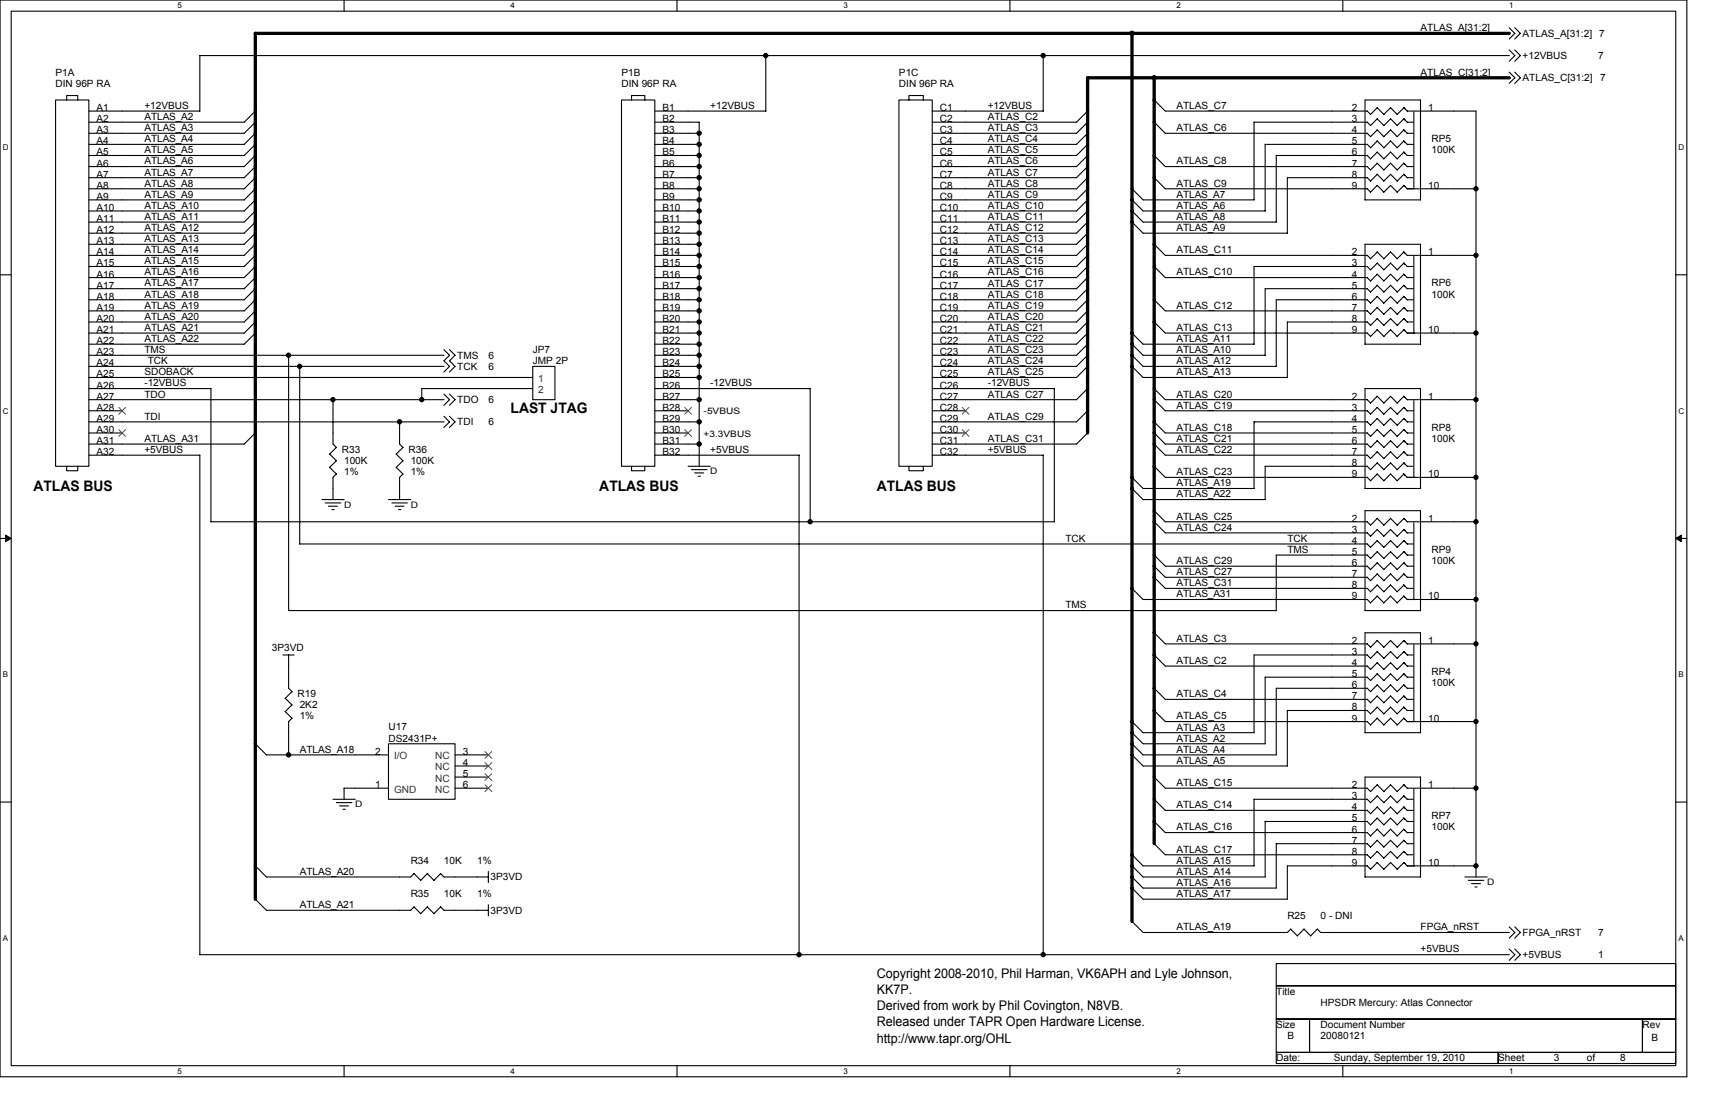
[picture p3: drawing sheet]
<svg xmlns="http://www.w3.org/2000/svg" width="432mm" height="279mm" viewBox="0 0 432 279" stroke-linecap="round" stroke-linejoin="round" font-family="sans-serif">
<path d="M0 0h424.7v271h-424.7zM2.8 2.8h419.1v265.4h-419.1z" fill="none" stroke="#000" stroke-width=".28"/>
<g fill="#fff">
<path d="M44.7 .3h1.1v2.2h-1.1z"/>
<path d="M44.7 268.5h1.1v2.3h-1.1z"/>
</g>
<path d="M86.6 0v2.8M86.6 268.2v2.8" fill="none" stroke="#000" stroke-width=".28"/>
<g fill="#fff">
<path d="M128.5 .3h1.2v2.2h-1.2z"/>
<path d="M128.5 268.5h1.2v2.3h-1.2z"/>
</g>
<path d="M170.5 0v2.8M170.5 268.2v2.8" fill="none" stroke="#000" stroke-width=".28"/>
<g fill="#fff">
<path d="M212.4 .3h1.1v2.2h-1.1z"/>
<path d="M212.4 268.5h1.1v2.3h-1.1z"/>
</g>
<path d="M254.3 0v2.8M254.3 268.2v2.8" fill="none" stroke="#000" stroke-width=".28"/>
<g fill="#fff">
<path d="M296.2 .3h1.1v2.2h-1.1z"/>
<path d="M296.2 268.5h1.1v2.3h-1.1z"/>
</g>
<path d="M338.1 0v2.8M338.1 268.2v2.8" fill="none" stroke="#000" stroke-width=".28"/>
<g fill="#fff">
<path d="M380 .3h1.1v2.2h-1.1z"/>
<path d="M380 268.5h1.1v2.3h-1.1z"/>
<path d="M.7 36h1.5v2.2h-1.5z"/>
<path d="M422.6 36h1.5v2.2h-1.5z"/>
<path d="M.7 102.3h1.5v2.3h-1.5z"/>
<path d="M422.6 102.3h1.5v2.3h-1.5z"/>
</g>
<path d="M0 69.2h2.8M421.9 69.2h2.8" fill="none" stroke="#000" stroke-width=".28"/>
<g fill="#fff">
<path d="M.7 168.7h1.4v2.2h-1.4z"/>
<path d="M422.6 168.7h1.3v2.2h-1.3z"/>
</g>
<path d="M0 135.5h2.8M421.9 135.5h2.8" fill="none" stroke="#000" stroke-width=".28"/>
<path d="M1.4 134.7l1.4 .8-1.4 .8zM421.9 135.5l1.4-.8v1.6z" fill="#000" stroke="#000" stroke-width=".25"/>
<g fill="#fff">
<path d="M.7 235.1h1.4v2.2h-1.4z"/>
<path d="M422.6 235.1h1.4v2.2h-1.4z"/>
</g>
<g fill="none" stroke="#000" stroke-width=".28">
<path d="M192.8 14v14M262.7 14v14M380 18.2l1.4 1.4-1.4 1.4M380 7l1.4 1.4-1.4 1.4M380 12.6l1.4 1.4-1.4 1.4M380 14h-329.7v14M381.4 18.2l1.4 1.4-1.4 1.4M381.4 7l1.4 1.4-1.4 1.4M381.4 12.6l1.4 1.4-1.4 1.4M14 25.2h8.4v92.2h-8.4zM16.8 25.2v-1.2h2.8v1.2M22.4 28h27.9"/>
<path d="M22.4 36.3h39.1M64.3 28l-2.8 2.8h-39.1M64.3 30.8l-2.8 2.7h-39.1M64.3 36.3l-2.8 2.8h-39.1M64.3 39.1l-2.8 2.8h-39.1M64.3 33.5l-2.8 2.9M156.5 25.2h8.4v92.2h-8.4zM159 25.2v-1.2h3.3v1.2M164.9 28h27.9M164.9 30.8h11.2l-.1 86.6M164.9 33.5h11.2M164.9 36.3h11.2"/>
<path d="M164.9 39.1h11.2M226.3 25.2h8.4v92.2h-8.4zM228.9 25.2v-1.2h3.6v1.2M234.7 28h28M234.7 36.3h36.4M273.8 28l-2.7 2.8h-36.4M273.8 30.8l-2.7 2.7h-36.4M273.8 36.3l-2.7 2.8h-36.4M273.8 39.1l-2.7 2.8h-36.4M273.8 33.5l-2.8 2.9M290.6 25.1l2.8 2.9h50.3M290.6 30.7l2.8 2.8h50.3"/>
<path d="M290.6 39.1l2.8 2.8h50.3M315.7 30.8h28M315.7 30.7v19.6M321.3 39.1h22.4M321.3 39.1l.1 16.8h-33.6l-2.8-2.8M343.7 36.3h-25.2v16.8h-30.7l-2.8-2.8M343.9 28h.3M343.9 30.8h.3M343.9 33.5h.3M343.9 36.3h.3M343.9 39.1h.3M344.2 33.5l.9 .9"/>
<path d="M344.2 39.1l.9 .9M346.7 27.1l1.7 1.7 1.7-1.7M346.7 32.7l1.7 1.7M346.8 27.1l-1.7 1.7-.9-.9M346.8 32.7l-1.7 1.7M348.4 40l-1.7-1.7-1.6 1.7M350.1 27.1l1.7 1.7 1.7-1.7 .8 .9M350.1 32.7l1.7 1.7M350.1 32.7l-1.7 1.7M351.8 40l-1.7-1.7-1.7 1.7M353.4 27.1l.3 .3M353.4 29.9l.3 .3"/>
<path d="M353.4 32.7l.3 .3M353.4 35.5l.3 .3M353.4 38.3l.3 .3M353.5 29.9l.8 .9h1.4M353.5 38.3l.8 .8h1.4M353.5 29.9l-1.7 1.7-1.7-1.7-1.7 1.7-1.7-1.7-1.6 1.7-.9-.9M353.5 35.5l-1.7 1.7-1.7-1.7-1.7 1.7-1.7-1.7-1.6 1.7-.9-.9M353.5 35.5l.8 .9M353.5 38.3l-1.7 1.7M354.3 28h3.1M354.3 36.3h1.4M355.7 33.5h-1.4l-.8-.8-1.7 1.7"/>
<path d="M356 28.2v19.3M357.7 25.2h-14v25.1M357.7 25.1v25.2h-14M357.7 28h13.9v192.8M22.4 50.3h39.1M22.4 58.7h39.1M64.3 41.9l-2.8 2.8h-39.1M64.3 44.7l-2.8 2.8h-39.1M64.3 50.3l-2.8 2.8h-39.1M64.3 53.1l-2.8 2.8h-39.1M64.3 58.7l-2.8 2.8h-39.1M64.3 47.5l-2.8 2.8"/>
<path d="M64.3 55.9l-2.8 2.8M164.9 41.9h11.2M164.9 44.7h11.2M164.9 47.5h11.2M164.9 50.3h11.2M164.9 53.1h11.2M164.9 55.9h11.2M164.9 58.7h11.2M234.7 50.3h36.4M234.7 58.7h36.4M273.8 41.9l-2.7 2.8h-36.4M273.8 44.7l-2.7 2.8h-36.4"/>
<path d="M273.8 50.3l-2.7 2.8h-36.4M273.8 53.1l-2.7 2.8h-36.4M273.8 58.7l-2.7 2.8h-36.4M273.8 55.9l-2.8 2.8M273.8 47.5l-2.8 2.8M285 47.5l2.8 2.8h28M285 55.9l2.8 2.8h36.3M290.6 44.7l2.8 2.8h50.3M324.1 44.7h19.6M324.1 44.7v14M343.9 41.9h.3M343.9 44.7h.3"/>
<path d="M343.9 47.5h.3M344.2 47.5l.9 .9M346.7 41.1l1.7 1.7 1.7-1.7M346.8 41.1l-1.7 1.7-.9-.9M348.4 48.4l-1.7-1.7-1.6 1.7M350.1 41.1l1.7 1.7 1.7-1.7 .8 .8h1.4M351.8 48.4l-1.7-1.7-1.7 1.7M353.4 41.1l.3 .3M353.4 43.9l.3 .3M353.4 46.7l.3 .3M353.5 43.9l.8 .8h1.4M353.5 46.7l.8 .8h3.1"/>
<path d="M353.5 43.9l-1.7 1.7-1.7-1.7-1.7 1.7-1.7-1.7-1.6 1.7-.9-.9M353.5 46.7l-1.7 1.7M357.7 47.5h13.9M22.4 64.3h39.1M22.4 72.7h39.1M22.4 78.3h39.1M64.3 64.3l-2.8 2.8h-39.1M64.3 67.1l-2.8 2.8h-39.1M64.3 72.7l-2.8 2.8h-39.1M64.3 78.3l-2.8 2.7h-39.1M64.3 61.5l-2.8 2.8M64.3 75.5l-2.8 2.8"/>
<path d="M64.3 69.9l-2.8 2.8M164.9 61.5h11.2M164.9 64.3h11.2M164.9 67.1h11.2M164.9 69.9h11.2M164.9 72.7h11.2M164.9 75.5h11.2M164.9 78.3h11.2M234.7 64.3h36.4M234.7 72.7h36.4M234.7 78.3h36.4M273.8 64.3l-2.7 2.8h-36.4"/>
<path d="M273.8 67.1l-2.7 2.8h-36.4M273.8 72.7l-2.7 2.8h-36.4M273.8 78.3l-2.7 2.7h-36.4M273.8 75.5l-2.8 2.8M273.8 61.5l-2.8 2.8M273.8 69.9l-2.8 2.8M290.6 61.5l2.8 2.8h50.3M290.6 67.1l2.8 2.8h50.3M290.6 75.4l2.8 2.9h50.3M343.7 67.1h-28v19.6M343.7 72.7h-25.2v16.8l-30.7-.1-2.8-2.8M343.7 75.5h-22.4v16.7h-33.5l-2.8-2.8"/>
<path d="M343.9 64.3h.3M343.9 67.1h.3M343.9 69.9h.3M343.9 72.7h.3M343.9 75.5h.3M343.9 78.3h.3M344.2 69.8l.9 .9M344.2 75.4l.9 .9M346.7 63.4l1.7 1.8 1.7-1.8M346.7 69l1.7 1.7M346.7 77.4l1.7 1.7 1.7-1.7M346.8 63.4l-1.7 1.8-.9-.9"/>
<path d="M346.8 69l-1.7 1.7M346.8 77.4l-1.7 1.7-.9-.9M348.4 76.3l-1.7-1.7-1.6 1.7M350.1 63.4l1.7 1.8 1.7-1.8 .8 .9M350.1 69l1.7 1.7M350.1 77.4l1.7 1.7 1.7-1.7 .8 .9M350.1 69l-1.7 1.7M351.8 76.3l-1.7-1.7-1.7 1.7M353.4 63.4l.3 .3M353.4 66.2l.3 .3M353.4 69l.3 .3M353.4 71.8l.3 .3"/>
<path d="M353.4 74.6l.3 .3M353.4 77.4l.3 .3M353.5 66.2l.8 .9h1.4M353.5 74.6l.8 .9h1.4M353.5 66.2l-1.7 1.7-1.7-1.7-1.7 1.7-1.7-1.7-1.6 1.7-.9-.8M353.5 71.8l-1.7 1.7-1.7-1.7-1.7 1.7-1.7-1.7-1.6 1.7-.9-.9M353.5 71.8l.8 .9M353.5 74.6l-1.7 1.7M354.3 64.3h3.1M354.3 72.7h1.4M354.3 78.3h1.4M355.7 69.9h-1.4l-.8-.9-1.7 1.7"/>
<path d="M356 64.6v19.3M357.7 64.3h13.9M22.4 86.6h39.1M22.4 89.4h89.4M22.4 92.2h89.4M22.4 95h111.7M22.4 97.8h30.7v33.6l212.4-.1M64.3 81l-2.8 2.8h-39.1M64.3 83.8l-2.8 2.9M72.7 89.4v64.3h248.7l-.1-14h22.4M75.5 92.2v44.7M111.8 88l1.4 1.4-1.4 1.4 1.4 1.4-1.4 1.4"/>
<path d="M111.8 99.2l1.4 1.4-1.4 1.4M113.2 88l1.4 1.4-1.4 1.4 1.4 1.4-1.4 1.4M113.2 99.2l1.4 1.4-1.4 1.4M134.1 92.2h5.6v8.4h-5.6zM134.1 97.8h-27.9v2.8M164.9 81h11.2M164.9 83.8h11.2M164.9 86.6h11.2M164.9 89.4h11.2M164.9 92.2h11.2M164.9 95h11.2M164.9 97.8h39.1v33.5"/>
<path d="M234.7 86.6h36.4M234.7 97.8h30.8v33.6M273.8 81l-2.7 2.8h-36.4M273.8 86.6l-2.7 2.8h-36.4M273.8 89.4l-2.7 2.8h-36.4M273.8 92.2l-2.7 2.8h-36.4M273.8 97.8l-2.8 2.8M273.8 83.8l-2.8 2.9M285 83.8l2.8 2.8h28M285 92.2l2.8 2.8h36.3M290.6 81l2.8 2.8h50.3M290.6 97.8l2.8 2.8h50.3"/>
<path d="M343.7 86.6h14v-25.1h-14v25.2M343.7 81h-19.6v14M343.9 81h.3M343.9 83.8h.3M344.2 83.8l.9 .9M346.7 83l1.7 1.7M346.8 83l-1.7 1.7M350.1 83l1.7 1.7M350.1 83l-1.7 1.7M353.4 99.7l.3 .4M353.4 80.2l.3 .3M353.4 83l.3 .3"/>
<path d="M353.5 80.2l.8 .8h1.4M353.5 99.8l-1.7 1.7-1.7-1.8-1.7 1.8-1.7-1.8-1.6 1.8-.9-.9M353.5 99.8l.8 .8M353.5 80.2l-1.7 1.7-1.7-1.7-1.7 1.7-1.7-1.7-1.6 1.7-.9-.9M357.4 83.8h-3.1l-.8-.8-1.7 1.7M357.7 83.8h13.9M16.8 117.4v1.1h2.8v-1.1M22.4 100.6h89.4M22.4 103.4h8.4M22.4 106.2h89.4M22.4 109h8.4M22.4 114.6h27.9"/>
<path d="M50.3 114.6v125.7h329.7M64.3 109l-2.8 2.8h-39.1M83 114.3l1.7 1.7M83 117.6l1.7 1.7M83.8 100.6v11.2l.9 .8M84.7 119.3l-.9 .9v5.6M84.7 112.6l-1.7 1.7M84.7 116l-1.7 1.7M100.6 106.2v5.6l.9 .8M101.5 116l-1.7 1.6 1.7 1.7-.9 .9v5.6M101.5 112.6l-1.8 1.7 1.8 1.7M111.8 104.8l1.4 1.4-1.4 1.4"/>
<path d="M113.2 104.8l1.4 1.4-1.4 1.4M159 117.4v1.1h3.3v-1.1M164.9 100.6h11.2M164.9 103.4h8.3M164.9 106.2h11.2M164.9 109h8.3M164.9 111.8h11.2M164.9 114.6h36.3M173.2 117.4h5.7M174.1 118.2h3.9M174.9 119h2.3M175.8 119.9h.5"/>
<path d="M201.2 114.6v125.7M228.9 117.4v1.1h3.6v-1.1M234.7 100.6h36.4M234.7 103.4h8.4M234.7 109h8.4M234.7 114.6h28v125.7M273.8 103.4l-2.7 2.8h-36.4M273.8 109l-2.7 2.8h-36.4M290.6 100.6l2.8 2.8h50.3M290.6 106.2l2.8 2.8h50.3M290.6 109l2.8 2.8h50.3M290.6 111.8l2.8 2.8h50.3"/>
<path d="M290.6 117.3l2.8 2.9h50.3M318.5 117.4h25.2M318.5 117.3l.1 8.5h-30.8l-2.8-2.9M343.7 106.2h-28v16.8M343.9 117.4h.3M343.9 100.6h.3M343.9 103.4h.3M343.9 106.2h.3M343.9 109h.3M343.9 111.8h.3M343.9 114.6h.3M344.2 111.8l.9 .8"/>
<path d="M346.7 105.3l1.7 1.8 1.7-1.8M346.7 113.7l1.7 1.7 1.7-1.7M346.7 119.3l1.7 1.7M346.8 105.3l-1.7 1.8-.9-.9M346.8 113.7l-1.7 1.7-.9-.8M346.8 119.3l-1.7 1.7M348.4 112.6l-1.7-1.7-1.6 1.7M350.1 105.3l1.7 1.8 1.7-1.8 .8 .9h1.4M350.1 113.7l1.7 1.7 1.7-1.7 .8 .9M350.1 119.3l1.7 1.7M350.1 119.3l-1.7 1.7M351.8 112.6l-1.7-1.7-1.7 1.7"/>
<path d="M353.4 102.5l.3 .3M353.4 105.3l.3 .3M353.4 108.1l.3 .3M353.4 110.9l.3 .3M353.4 113.7l.3 .3M353.4 116.5l.3 .3M353.4 119.3l.3 .3M353.5 116.5l.8 .9h1.4M353.5 102.6l.8 .8h1.4M353.5 110.9l.8 .9h1.4M353.5 102.6l-1.7 1.7-1.7-1.8-1.7 1.8-1.7-1.8-1.6 1.8-.9-.9M353.5 108.1l-1.7 1.8-1.7-1.8-1.7 1.8-1.7-1.8-1.6 1.8-.9-.9"/>
<path d="M353.5 108.1l.8 .9M353.5 110.9l-1.7 1.7M353.5 116.5l-1.7 1.7-1.7-1.7-1.7 1.7-1.7-1.7-1.6 1.7-.9-.9M354.3 100.6h3.1M354.3 109h1.4M354.3 114.6h1.4M356 100.9v19.3M357.7 100.6h13.9M75.5 136.9h268.2M81 125.8h5.7M81.9 126.6h3.9M82.7 127.4h2.3"/>
<path d="M83.6 128.3h.5M97.8 125.8h5.6M98.7 126.6h3.9M99.5 127.4h2.2M100.3 128.3h.6M285 120.1l2.8 2.9h28M290.6 128.5l2.8 2.8h50.3M290.6 131.3l2.8 2.8h50.3M290.6 139.7l2.8 2.8h50.3M343.7 123h14v-25.2h-14v25.2M343.7 128.5h14v25.2h-14zM343.9 120.2h.3"/>
<path d="M343.9 131.3h.3M343.9 134.1h.3M343.9 136.9h.3M343.9 139.7h.3M344.2 120.1l.9 .9M344.2 134.1l.9 .9M344.2 139.7l.9 .9M346.7 133.3l1.7 1.7M346.8 133.3l-1.7 1.7M350.1 133.3l1.7 1.7M350.1 133.3l-1.7 1.7M353.4 130.5l.3 .3"/>
<path d="M353.4 133.3l.3 .3M353.4 136.1l.3 .3M353.4 138.9l.3 .3M353.5 130.5l-1.7 1.7-1.7-1.7-1.7 1.7-1.7-1.7-1.6 1.7-.9-.9M353.5 130.5l.8 .8h3.1M353.5 136.1l-1.7 1.7-1.7-1.7-1.7 1.7-1.7-1.7-1.6 1.7-.9-.9M353.5 136.1l.8 .8M353.5 138.9l-1.7 1.7M353.5 138.9l.8 .8h1.4M354.3 136.9h1.4M355.7 134.1l-1.4 .1-.8-.9-1.7 1.7M356 131.6v19.3"/>
<path d="M357.4 120.2h-3.1l-.8-.9-1.7 1.7M357.7 120.2h13.9M357.7 131.3h13.9M285 148.1l2.8 2.8h55.9M290.6 159.3l2.8 2.8h50.3M290.6 142.5l2.8 2.8h50.3M290.6 145.3l2.8 2.8h50.3M343.7 159.3h14v25.1h-14zM343.9 150.9h.3M343.9 142.5h.3M343.9 145.3h.3M343.9 148.1h.3"/>
<path d="M344.2 148.1l.9 .8M346.7 141.6l1.7 1.8 1.7-1.7M346.8 141.7l-1.7 1.7-.9-.9M348.4 140.6l-1.7-1.7-1.6 1.7M348.4 148.9l-1.7-1.7-1.6 1.8M350.1 141.6l1.7 1.8 1.7-1.7 .8 .8h1.4M351.8 140.6l-1.7-1.7-1.7 1.7M351.8 148.9l-1.7-1.7-1.7 1.8M353.4 141.6l.3 .4M353.4 144.4l.3 .4M353.4 147.2l.3 .4M353.4 150l.3 .3"/>
<path d="M353.5 144.5l-1.7 1.7-1.7-1.8-1.7 1.8-1.7-1.8-1.6 1.8-.9-.9M353.5 144.5l.8 .8h1.4M353.5 147.3l-1.7 1.7M353.5 147.3l.8 .8h1.4M353.5 150.1l-1.7 1.7-1.7-1.8-1.7 1.8-1.7-1.8-1.6 1.8-.9-.9M353.5 150.1l.8 .8M354.3 150.9h3.1M357.7 150.9h13.9M71.2 164.9h2.9M71.8 175.8l1.7 1.6-1.7 1.7 1.7 1.7-.8 .8v8.4M72.7 164.9v8.3l.8 .9-1.7 1.7M290.6 178.8l2.8 2.8h50.3"/>
<path d="M290.6 164.8l2.8 2.9h50.3M290.6 173.2l2.8 2.8h50.3M343.7 164.9h-28v19.5M343.7 170.5h-25.2v16.7h-30.7l-2.8-2.8M343.7 173.2h-22.4v16.8h-33.5l-2.8-2.8M343.7 178.8h-19.6v14M343.9 164.9h.3M343.9 162.1h.3M343.9 167.7h.3M343.9 170.5h.3M343.9 173.2h.3M343.9 176h.3"/>
<path d="M343.9 178.8h.3M344.2 162.1l.9 .8M344.2 170.4l.9 .9M344.2 176l.9 .9M346.7 164l1.7 1.7 1.7-1.7M346.7 169.6l1.7 1.7M346.7 178l1.7 1.7 1.7-1.7M346.8 164l-1.7 1.7-.9-.9M346.8 169.6l-1.7 1.7M346.8 178l-1.7 1.7-.9-.9M348.4 162.9l-1.7-1.7-1.6 1.7M348.4 176.9l-1.7-1.7-1.6 1.7"/>
<path d="M350.1 164l1.7 1.7 1.7-1.7 .8 .9M350.1 169.6l1.7 1.7M350.1 178l1.7 1.7 1.7-1.7 .8 .9M350.1 169.6l-1.7 1.7M351.8 162.9l-1.7-1.7-1.7 1.7M351.8 176.9l-1.7-1.7-1.7 1.7M353.4 161.2l.3 .3M353.4 164l.3 .3M353.4 166.8l.3 .3M353.4 169.6l.3 .3M353.4 172.4l.3 .3M353.4 175.2l.3 .3"/>
<path d="M353.4 178l.3 .3M353.5 161.2l-1.7 1.7M353.5 161.2l.8 .9h3.1M353.5 166.8l-1.7 1.7-1.7-1.7-1.7 1.7-1.7-1.7-1.6 1.7-.9-.9M353.5 166.8l.8 .9h1.4M353.5 172.4l-1.7 1.7-1.7-1.7-1.7 1.7-1.7-1.7-1.6 1.7-.9-.9M353.5 172.4l.8 .9M353.5 175.2l-1.7 1.7M353.5 175.2l.8 .8h1.4M354.3 164.9h1.4M354.3 173.2h1.4M354.3 178.8h1.4"/>
<path d="M355.7 170.5h-1.4l-.8-.9-1.7 1.7M356 162.3v19.4M357.7 162.1h13.9M64.3 187.2l2.8 2.8M67.1 190h30.7M97.8 187.2h16.8v14h-16.8zM97.8 198.4h-11.2v2.8M114.6 195.6h8.4M114.6 198.4h8.4M114.6 190h8.4M114.6 192.8h8.4M285 181.6l2.8 2.8h28"/>
<path d="M285 190l2.8 2.8h36.3M290.6 195.6l2.8 2.8h50.3M343.9 198.4h.3M343.9 181.6h.3M344.2 198.4l.9 .8M348.4 199.2l-1.7-1.7-1.6 1.8M351.8 199.2l-1.7-1.7-1.7 1.8M353.4 197.5l.3 .3M353.4 180.8l.3 .3M353.5 197.5l-1.7 1.8M353.5 197.5l.8 .9h3.1M353.5 180.8l.8 .8h3.1"/>
<path d="M353.5 180.8l-1.7 1.7-1.7-1.7-1.7 1.7-1.7-1.7-1.6 1.7-.9-.9M356 198.7v19.3M357.7 195.6v25.1h-14v-25.1h14M357.7 198.4h13.9M357.7 181.6h13.9M0 201.9h2.8M64.3 217.9l2.8 2.8M83.8 201.2h5.7M84.7 202h3.9M85.5 202.9h2.3M86.4 203.7h.5M104.2 219.9l1.7 1.7"/>
<path d="M104.3 219.9l-.9 .8h-36.3M107.6 219.9l1.7 1.7M107.6 219.9l-1.7 1.7M110.9 219.9l.9 .8h11.2M111 219.9l-1.7 1.7M123 219.4v2.8M285 215.1l2.8 2.9h28M290.6 201.2l2.8 2.8h50.3M290.6 206.8l2.8 2.8h50.3M290.6 212.3l2.8 2.9h50.3M324.1 218h19.6M324.1 217.9v8.4"/>
<path d="M343.7 201.2h-28v16.8M343.7 206.8h-25.2l.1 13.9h-30.8l-2.8-2.8M343.7 212.4h-22.4v11.1h-33.5l-2.8-2.8M343.9 201.2h.3M343.9 218h.3M343.9 204h.3M343.9 206.8h.3M343.9 209.6h.3M343.9 212.4h.3M343.9 215.2h.3M344.2 212.3l.9 .9M346.7 205.9l1.7 1.7 1.7-1.7"/>
<path d="M346.7 214.3l1.7 1.7 1.7-1.7M346.8 205.9l-1.7 1.7-.9-.8M346.8 214.3l-1.7 1.7-.9-.9M348.4 213.2l-1.7-1.7-1.6 1.7M350.1 205.9l1.7 1.7 1.7-1.7 .8 .9h1.4M350.1 214.3l1.7 1.7 1.7-1.7 .8 .9M351.8 213.2l-1.7-1.7-1.7 1.7M353.4 200.3l.3 .3M353.4 203.1l.3 .3M353.4 205.9l.3 .3M353.4 208.7l.3 .3M353.4 211.5l.3 .3"/>
<path d="M353.4 214.3l.3 .3M353.4 217.1l.3 .3M353.5 217.1l.8 .9h3.1M353.5 200.3l-1.7 1.8-1.7-1.8-1.7 1.8-1.7-1.8-1.6 1.8-.9-.9M353.5 200.3l.8 .9M353.5 203.1l-1.7 1.8-1.7-1.8-1.7 1.8-1.7-1.8-1.6 1.8-.9-.9M353.5 203.1l.8 .9h1.4M353.5 208.7l-1.7 1.7-1.7-1.7-1.7 1.7-1.7-1.7-1.6 1.7-.9-.9M353.5 208.7l.8 .9M353.5 211.5l-1.7 1.7M353.5 211.5l.8 .9h1.4M353.5 217.1l-1.7 1.7-1.7-1.7-1.7 1.7-1.7-1.7-1.6 1.7-.9-.9"/>
<path d="M354.3 201.2h1.4M354.3 209.6h1.4M354.3 215.2h1.4M357.7 218h13.9M421.9 201.9h2.8M64.3 226.3l2.8 2.8M104.3 228.3l-.9 .8h-36.3M107.6 228.3l-1.7 1.7-1.7-1.7M110.9 228.3l.9 .9M111 228.3l-1.7 1.7-1.7-1.7M111.8 229.1h11.2M123 227.7v2.8"/>
<path d="M285 231.9l2.8 2.8h36.3l.9-.9 1.7 1.8M285 223.5l2.8 2.8h36.3M326.6 235.6l1.7-1.8 1.7 1.8M368.8 220.7h5.6M369.7 221.6h3.9M370.5 222.4h2.2M371.3 223.3h.6M380 238.9l1.4 1.4-1.4 1.4M380 233.3l1.4 1.4-1.4 1.4M380 234.7h-47.5l-.8-.9-1.7 1.8M381.4 238.9l1.4 1.4-1.4 1.4M381.4 233.3l1.4 1.4-1.4 1.4"/>
<path d="M321.3 242.5h100.6v5.6h-100.6zM321.3 248.1h100.6v8.4h-100.6zM321.3 256.5h8.4v8.4h-8.4zM329.7 256.5h83.8v8.4h-83.8zM413.5 256.5h8.4v8.4h-8.4zM321.3 264.9h55.9v2.8h-55.9zM377.2 264.9h44.7v2.8h-44.7z"/>
</g>
<g fill="none" stroke="#4c4c4c" stroke-width=".25">
<path d="M29.9 102.6l1.7 1.7M29.9 108.1l1.7 1.8M31.6 102.6l-1.7 1.7M31.6 108.1l-1.7 1.8M172.4 102.6l1.7 1.7M172.4 108.1l1.7 1.8M174.1 102.6l-1.7 1.7M174.1 108.1l-1.7 1.8M242.3 102.6l1.7 1.7M242.3 108.1l1.7 1.8M243.9 102.6l-1.7 1.7M243.9 108.1l-1.7 1.8"/>
<path d="M122.1 189.2l1.7 1.7M122.1 192l1.7 1.7M122.1 194.8l1.7 1.7M122.1 197.5l1.7 1.8M123.8 189.2l-1.7 1.7M123.8 192l-1.7 1.7M123.8 194.8l-1.7 1.7M123.8 197.5l-1.7 1.8"/>
</g>
<path d="M285 8.4v223.5M290.6 19.6v192.8M380 8.4h-315.7v218M380 19.6h-106.2v89.4" fill="none" stroke="#000" stroke-width=".83"/>
<g fill="#000" stroke="#000" stroke-width=".28">
<circle cx="192.8" cy="14" r=".54"/>
<circle cx="262.6" cy="14" r=".54"/>
<circle cx="285" cy="8.4" r=".54"/>
<circle cx="290.6" cy="19.6" r=".54"/>
<circle cx="176" cy="39.1" r=".54"/>
<circle cx="176" cy="33.5" r=".54"/>
<circle cx="176" cy="36.3" r=".54"/>
<circle cx="176" cy="55.9" r=".54"/>
<circle cx="176" cy="58.7" r=".54"/>
<circle cx="176" cy="53.1" r=".54"/>
<circle cx="176" cy="41.9" r=".54"/>
<circle cx="176" cy="44.7" r=".54"/>
<circle cx="176" cy="50.3" r=".54"/>
<circle cx="176" cy="47.5" r=".54"/>
<circle cx="371.6" cy="47.5" r=".54"/>
<circle cx="176" cy="78.2" r=".54"/>
<circle cx="176" cy="61.5" r=".54"/>
<circle cx="176" cy="67.1" r=".54"/>
<circle cx="176" cy="69.9" r=".54"/>
<circle cx="176" cy="64.3" r=".54"/>
<circle cx="176" cy="75.4" r=".54"/>
<circle cx="176" cy="72.7" r=".54"/>
<circle cx="371.6" cy="64.3" r=".54"/>
<circle cx="72.7" cy="89.4" r=".54"/>
<circle cx="75.4" cy="92.2" r=".54"/>
<circle cx="176" cy="92.2" r=".54"/>
<circle cx="176" cy="81" r=".54"/>
<circle cx="176" cy="86.6" r=".54"/>
<circle cx="176" cy="83.8" r=".54"/>
<circle cx="176" cy="95" r=".54"/>
<circle cx="176" cy="89.4" r=".54"/>
<circle cx="371.6" cy="83.8" r=".54"/>
<circle cx="83.8" cy="100.6" r=".54"/>
<circle cx="100.6" cy="106.2" r=".54"/>
<circle cx="106.2" cy="100.6" r=".54"/>
<circle cx="176" cy="111.8" r=".54"/>
<circle cx="176" cy="106.2" r=".54"/>
<circle cx="176" cy="100.6" r=".54"/>
<circle cx="371.6" cy="100.6" r=".54"/>
<circle cx="204" cy="131.3" r=".54"/>
<circle cx="371.6" cy="131.3" r=".54"/>
<circle cx="371.6" cy="120.1" r=".54"/>
<circle cx="371.6" cy="150.9" r=".54"/>
<circle cx="371.6" cy="162.1" r=".54"/>
<circle cx="72.7" cy="190" r=".54"/>
<circle cx="371.6" cy="198.4" r=".54"/>
<circle cx="371.6" cy="181.6" r=".54"/>
<circle cx="371.6" cy="217.9" r=".54"/>
<circle cx="201.2" cy="240.3" r=".54"/>
<circle cx="262.6" cy="240.3" r=".54"/>
</g>
<g font-size="3.6">
<text x="128.5" y="104">LAST JTAG</text>
<text x="8.4" y="123.5">ATLAS BUS</text>
<text x="150.9" y="123.5">ATLAS BUS</text>
<text x="220.7" y="123.5">ATLAS BUS</text>
</g>
<g font-size="3.3">
<text x="220.7" y="246.1">Copyright 2008-2010, Phil Harman, VK6APH and Lyle Johnson,</text>
<text x="220.7" y="250.2">KK7P.</text>
<text x="220.7" y="254.3">Derived from work by Phil Covington, N8VB.</text>
<text x="220.7" y="258.4">Released under TAPR Open Hardware License.</text>
<text x="220.7" y="262.4">http://www.tapr.org/OHL</text>
</g>
<g font-size="2.5">
<text x="357.7" y="7.9">ATLAS_A[31:2]</text>
<text x="383.3" y="9.2">ATLAS_A[31:2]</text>
<text x="402.6" y="9.2">7</text>
<text x="383.3" y="14.8">+12VBUS</text>
<text x="402.4" y="14.8">7</text>
<text x="14" y="19">P1A</text>
<text x="14" y="21.8">DIN 96P RA</text>
<text x="156.5" y="19">P1B</text>
<text x="156.5" y="21.8">DIN 96P RA</text>
<text x="226.3" y="19">P1C</text>
<text x="226.3" y="21.8">DIN 96P RA</text>
<text x="357.7" y="19">ATLAS_C[31:2]</text>
<text x="383.3" y="20.4">ATLAS_C[31:2]</text>
<text x="402.9" y="20.4">7</text>
<text x="24.3" y="27.9">A1</text>
<text x="36.3" y="27.4">+12VBUS</text>
<text x="166.8" y="27.9">B1</text>
<text x="178.8" y="27.4">+12VBUS</text>
<text x="236.7" y="27.9">C1</text>
<text x="248.7" y="27.4">+12VBUS</text>
<text x="296.2" y="27.4">ATLAS_C7</text>
<text x="340.3" y="27.9">2</text>
<text x="359.6" y="27.9">1</text>
<text x="24.3" y="30.7">A2</text>
<text x="24.3" y="33.5">A3</text>
<text x="36.3" y="33">ATLAS_A3</text>
<text x="36.3" y="35.8">ATLAS_A4</text>
<text x="36.3" y="30.2">ATLAS_A2</text>
<text x="166.8" y="30.7">B2</text>
<text x="166.8" y="33.5">B3</text>
<text x="236.7" y="30.7">C2</text>
<text x="236.7" y="33.5">C3</text>
<text x="248.7" y="30.2">ATLAS_C2</text>
<text x="248.7" y="33">ATLAS_C3</text>
<text x="248.7" y="35.8">ATLAS_C4</text>
<text x="296.2" y="33">ATLAS_C6</text>
<text x="340.3" y="30.7">3</text>
<text x="340.3" y="33.5">4</text>
<text x="360.4" y="35.8">RP5</text>
<text x="24.3" y="36.3">A4</text>
<text x="24.3" y="39.1">A5</text>
<text x="24.3" y="41.9">A6</text>
<text x="36.3" y="41.4">ATLAS_A6</text>
<text x="36.3" y="38.6">ATLAS_A5</text>
<text x="166.8" y="36.3">B4</text>
<text x="166.8" y="39.1">B5</text>
<text x="166.8" y="41.9">B6</text>
<text x="236.7" y="36.3">C4</text>
<text x="236.7" y="39.1">C5</text>
<text x="236.7" y="41.9">C6</text>
<text x="248.7" y="38.6">ATLAS_C5</text>
<text x="248.7" y="41.4">ATLAS_C6</text>
<text x="296.2" y="41.4">ATLAS_C8</text>
<text x="340.3" y="36.3">5</text>
<text x="340.3" y="39.1">6</text>
<text x="340.3" y="41.9">7</text>
<text x="360.4" y="38.6">100K</text>
<text x="24.3" y="44.7">A7</text>
<text x="24.3" y="47.5">A8</text>
<text x="36.3" y="47">ATLAS_A8</text>
<text x="36.3" y="44.2">ATLAS_A7</text>
<text x="166.8" y="44.7">B7</text>
<text x="166.8" y="47.5">B8</text>
<text x="236.7" y="44.7">C7</text>
<text x="236.7" y="47.5">C8</text>
<text x="248.7" y="44.2">ATLAS_C7</text>
<text x="248.7" y="47">ATLAS_C8</text>
<text x="296.2" y="47">ATLAS_C9</text>
<text x="340.3" y="44.7">8</text>
<text x="340.3" y="47.5">9</text>
<text x="359.6" y="47.5">10</text>
<text x="24.3" y="50.3">A9</text>
<text x="24.3" y="53.1">A10</text>
<text x="36.3" y="49.8">ATLAS_A9</text>
<text x="36.3" y="52.6">ATLAS_A10</text>
<text x="166.8" y="50.3">B9</text>
<text x="166.8" y="53.1">B10</text>
<text x="236.7" y="50.3">C9</text>
<text x="236.7" y="53.1">C10</text>
<text x="248.7" y="52.6">ATLAS_C10</text>
<text x="248.7" y="49.8">ATLAS_C9</text>
<text x="296.2" y="52.6">ATLAS_A6</text>
<text x="296.2" y="49.8">ATLAS_A7</text>
<text x="24.3" y="55.9">A11</text>
<text x="24.3" y="58.7">A12</text>
<text x="36.3" y="55.4">ATLAS_A11</text>
<text x="36.3" y="58.1">ATLAS_A12</text>
<text x="166.8" y="55.9">B11</text>
<text x="166.8" y="58.7">B12</text>
<text x="236.7" y="55.9">C11</text>
<text x="236.7" y="58.7">C12</text>
<text x="248.7" y="58.1">ATLAS_C12</text>
<text x="248.7" y="55.4">ATLAS_C11</text>
<text x="296.2" y="55.4">ATLAS_A8</text>
<text x="296.2" y="58.1">ATLAS_A9</text>
<text x="24.3" y="61.5">A13</text>
<text x="24.3" y="64.3">A14</text>
<text x="36.3" y="63.7">ATLAS_A14</text>
<text x="36.3" y="60.9">ATLAS_A13</text>
<text x="166.8" y="61.5">B13</text>
<text x="166.8" y="64.3">B14</text>
<text x="236.7" y="61.5">C13</text>
<text x="236.7" y="64.3">C14</text>
<text x="248.7" y="63.7">ATLAS_C14</text>
<text x="248.7" y="60.9">ATLAS_C13</text>
<text x="296.2" y="63.7">ATLAS_C11</text>
<text x="340.3" y="64.3">2</text>
<text x="359.6" y="64.3">1</text>
<text x="24.3" y="67.1">A15</text>
<text x="24.3" y="69.8">A16</text>
<text x="36.3" y="69.3">ATLAS_A16</text>
<text x="36.3" y="66.5">ATLAS_A15</text>
<text x="166.8" y="67.1">B15</text>
<text x="166.8" y="69.8">B16</text>
<text x="236.7" y="67.1">C15</text>
<text x="236.7" y="69.8">C16</text>
<text x="248.7" y="66.5">ATLAS_C15</text>
<text x="248.7" y="69.3">ATLAS_C16</text>
<text x="296.2" y="69.3">ATLAS_C10</text>
<text x="340.3" y="67.1">3</text>
<text x="340.3" y="69.8">4</text>
<text x="24.3" y="72.6">A17</text>
<text x="24.3" y="75.4">A18</text>
<text x="36.3" y="72.1">ATLAS_A17</text>
<text x="36.3" y="77.7">ATLAS_A19</text>
<text x="36.3" y="74.9">ATLAS_A18</text>
<text x="166.8" y="72.6">B17</text>
<text x="166.8" y="75.4">B18</text>
<text x="236.7" y="72.6">C17</text>
<text x="236.7" y="75.4">C18</text>
<text x="248.7" y="74.9">ATLAS_C18</text>
<text x="248.7" y="72.1">ATLAS_C17</text>
<text x="248.7" y="77.7">ATLAS_C19</text>
<text x="296.2" y="77.7">ATLAS_C12</text>
<text x="340.3" y="72.6">5</text>
<text x="340.3" y="75.4">6</text>
<text x="360.4" y="72.1">RP6</text>
<text x="360.4" y="74.9">100K</text>
<text x="24.3" y="78.2">A19</text>
<text x="24.3" y="81">A20</text>
<text x="24.3" y="83.8">A21</text>
<text x="36.3" y="80.5">ATLAS_A20</text>
<text x="36.3" y="83.3">ATLAS_A21</text>
<text x="166.8" y="78.2">B19</text>
<text x="166.8" y="81">B20</text>
<text x="166.8" y="83.8">B21</text>
<text x="236.7" y="78.2">C19</text>
<text x="236.7" y="81">C20</text>
<text x="236.7" y="83.8">C21</text>
<text x="248.7" y="80.5">ATLAS_C20</text>
<text x="248.7" y="83.3">ATLAS_C21</text>
<text x="296.2" y="83.3">ATLAS_C13</text>
<text x="340.3" y="78.2">7</text>
<text x="340.3" y="81">8</text>
<text x="340.3" y="83.8">9</text>
<text x="359.6" y="83.8">10</text>
<text x="24.3" y="86.6">A22</text>
<text x="24.3" y="89.4">A23</text>
<text x="36.3" y="88.9">TMS</text>
<text x="36.3" y="86.1">ATLAS_A22</text>
<text x="134.1" y="88.9">JP7</text>
<text x="166.8" y="86.6">B22</text>
<text x="166.8" y="89.4">B23</text>
<text x="236.7" y="86.6">C22</text>
<text x="236.7" y="89.4">C23</text>
<text x="248.7" y="86.1">ATLAS_C22</text>
<text x="248.7" y="88.9">ATLAS_C23</text>
<text x="296.2" y="88.9">ATLAS_A10</text>
<text x="296.2" y="86.1">ATLAS_A11</text>
<text x="24.3" y="92.2">A24</text>
<text x="24.3" y="95">A25</text>
<text x="36.3" y="94.5">SDOBACK</text>
<text x="37.2" y="91.7">TCK</text>
<text x="115.1" y="90.3">TMS</text>
<text x="115.1" y="93.1">TCK</text>
<text x="123" y="93.1">6</text>
<text x="123" y="90.3">6</text>
<text x="134.1" y="91.7">JMP 2P</text>
<text x="166.8" y="92.2">B24</text>
<text x="166.8" y="95">B25</text>
<text x="236.7" y="92.2">C24</text>
<text x="236.7" y="95">C25</text>
<text x="248.7" y="94.5">ATLAS_C25</text>
<text x="248.7" y="91.7">ATLAS_C24</text>
<text x="296.2" y="91.7">ATLAS_A12</text>
<text x="296.2" y="94.5">ATLAS_A13</text>
<text x="24.3" y="97.8">A26</text>
<text x="24.3" y="100.6">A27</text>
<text x="36.3" y="97.3">-12VBUS</text>
<text x="36.3" y="100.1">TDO</text>
<text x="115.1" y="101.5">TDO</text>
<text x="123" y="101.5">6</text>
<text x="166.8" y="97.8">B26</text>
<text x="166.8" y="100.6">B27</text>
<text x="178.8" y="97.3">-12VBUS</text>
<text x="236.7" y="97.8">C26</text>
<text x="236.7" y="100.6">C27</text>
<text x="248.7" y="97.3">-12VBUS</text>
<text x="248.7" y="100.1">ATLAS_C27</text>
<text x="296.2" y="100.1">ATLAS_C20</text>
<text x="340.3" y="100.6">2</text>
<text x="359.6" y="100.6">1</text>
<text x="24.3" y="103.4">A28</text>
<text x="24.3" y="106.2">A29</text>
<text x="36.3" y="105.6">TDI</text>
<text x="115.1" y="107">TDI</text>
<text x="123" y="107">6</text>
<text x="166.8" y="103.4">B28</text>
<text x="166.8" y="106.2">B29</text>
<text x="236.7" y="103.4">C28</text>
<text x="236.7" y="106.2">C29</text>
<text x="248.7" y="105.6">ATLAS_C29</text>
<text x="296.2" y="102.8">ATLAS_C19</text>
<text x="340.3" y="103.4">3</text>
<text x="340.3" y="106.2">4</text>
<text x="24.3" y="109">A30</text>
<text x="24.3" y="111.8">A31</text>
<text x="36.3" y="111.2">ATLAS_A31</text>
<text x="166.8" y="109">B30</text>
<text x="166.8" y="111.8">B31</text>
<text x="236.7" y="109">C30</text>
<text x="236.7" y="111.8">C31</text>
<text x="248.7" y="111.2">ATLAS_C31</text>
<text x="296.2" y="111.2">ATLAS_C21</text>
<text x="296.2" y="108.4">ATLAS_C18</text>
<text x="340.3" y="109">5</text>
<text x="340.3" y="111.8">6</text>
<text x="360.4" y="108.4">RP8</text>
<text x="360.4" y="111.2">100K</text>
<text x="24.3" y="114.6">A32</text>
<text x="36.3" y="114">+5VBUS</text>
<text x="86.1" y="114">R33</text>
<text x="86.6" y="116.8">100K</text>
<text x="86.6" y="119.6">1%</text>
<text x="102.8" y="114">R36</text>
<text x="103.4" y="116.8">100K</text>
<text x="103.4" y="119.6">1%</text>
<text x="166.8" y="114.6">B32</text>
<text x="178.8" y="114">+5VBUS</text>
<text x="236.7" y="114.6">C32</text>
<text x="248.7" y="114">+5VBUS</text>
<text x="296.2" y="119.6">ATLAS_C23</text>
<text x="296.2" y="114">ATLAS_C22</text>
<text x="340.3" y="114.6">7</text>
<text x="340.3" y="117.3">8</text>
<text x="296.2" y="122.4">ATLAS_A19</text>
<text x="296.2" y="125.2">ATLAS_A22</text>
<text x="340.3" y="120.1">9</text>
<text x="359.6" y="120.1">10</text>
<text x="296.2" y="130.8">ATLAS_C25</text>
<text x="340.3" y="131.3">2</text>
<text x="359.6" y="131.3">1</text>
<text x="268.2" y="136.4">TCK</text>
<text x="296.2" y="133.6">ATLAS_C24</text>
<text x="324.1" y="136.4">TCK</text>
<text x="340.3" y="134.1">3</text>
<text x="340.3" y="136.9">4</text>
<text x="296.2" y="142">ATLAS_C29</text>
<text x="324.1" y="139.2">TMS</text>
<text x="340.3" y="139.7">5</text>
<text x="340.3" y="142.5">6</text>
<text x="360.4" y="139.2">RP9</text>
<text x="360.4" y="142">100K</text>
<text x="296.2" y="147.6">ATLAS_C31</text>
<text x="296.2" y="144.8">ATLAS_C27</text>
<text x="340.3" y="145.3">7</text>
<text x="340.3" y="148.1">8</text>
<text x="268.2" y="153.1">TMS</text>
<text x="296.2" y="150.3">ATLAS_A31</text>
<text x="340.3" y="150.9">9</text>
<text x="359.6" y="150.9">10</text>
<text x="296.2" y="161.5">ATLAS_C3</text>
<text x="68.5" y="163.8">3P3VD</text>
<text x="296.2" y="167.1">ATLAS_C2</text>
<text x="340.3" y="162.1">2</text>
<text x="340.3" y="164.8">3</text>
<text x="340.3" y="167.6">4</text>
<text x="359.6" y="162.1">1</text>
<text x="340.3" y="170.4">5</text>
<text x="340.3" y="173.2">6</text>
<text x="360.4" y="169.9">RP4</text>
<text x="360.4" y="172.7">100K</text>
<text x="74.9" y="175.5">R19</text>
<text x="75.5" y="178.3">2K2</text>
<text x="296.2" y="175.5">ATLAS_C4</text>
<text x="340.3" y="176">7</text>
<text x="340.3" y="178.8">8</text>
<text x="75.5" y="181.1">1%</text>
<text x="97.8" y="183.9">U17</text>
<text x="296.2" y="181.1">ATLAS_C5</text>
<text x="296.2" y="183.9">ATLAS_A3</text>
<text x="340.3" y="181.6">9</text>
<text x="359.6" y="181.6">10</text>
<text x="75.5" y="189.5">ATLAS_A18</text>
<text x="94.5" y="190">2</text>
<text x="97.8" y="186.7">DS2431P+</text>
<text x="116.5" y="190">3</text>
<text x="296.2" y="186.7">ATLAS_A2</text>
<text x="296.2" y="189.5">ATLAS_A4</text>
<text x="116.5" y="192.8">4</text>
<text x="116.5" y="195.6">5</text>
<text x="296.2" y="197.8">ATLAS_C15</text>
<text x="296.2" y="192.3">ATLAS_A5</text>
<text x="94.5" y="198.4">1</text>
<text x="116.5" y="198.4">6</text>
<text x="296.2" y="203.4">ATLAS_C14</text>
<text x="340.3" y="198.4">2</text>
<text x="340.3" y="201.2">3</text>
<text x="340.3" y="204">4</text>
<text x="359.6" y="198.4">1</text>
<text x="296.2" y="209">ATLAS_C16</text>
<text x="340.3" y="206.8">5</text>
<text x="340.3" y="209.5">6</text>
<text x="360.4" y="206.2">RP7</text>
<text x="360.4" y="209">100K</text>
<text x="296.2" y="214.6">ATLAS_C17</text>
<text x="340.3" y="212.3">7</text>
<text x="340.3" y="215.1">8</text>
<text x="75.5" y="220.2">ATLAS_A20</text>
<text x="103.4" y="217.4">R34</text>
<text x="111.8" y="217.4">10K</text>
<text x="120.2" y="217.4">1%</text>
<text x="123.5" y="221.6">3P3VD</text>
<text x="296.2" y="220.2">ATLAS_A14</text>
<text x="296.2" y="217.4">ATLAS_A15</text>
<text x="340.3" y="217.9">9</text>
<text x="359.6" y="217.9">10</text>
<text x="103.4" y="225.8">R35</text>
<text x="111.8" y="225.8">10K</text>
<text x="120.2" y="225.8">1%</text>
<text x="296.2" y="225.8">ATLAS_A17</text>
<text x="296.2" y="223">ATLAS_A16</text>
<text x="75.5" y="228.6">ATLAS_A21</text>
<text x="123.5" y="230">3P3VD</text>
<text x="324.1" y="231.4">R25</text>
<text x="332.5" y="231.4">0 - DNI</text>
<text x="296.2" y="234.2">ATLAS_A19</text>
<text x="357.7" y="234.2">FPGA_nRST</text>
<text x="357.7" y="239.8">+5VBUS</text>
<text x="383.3" y="235.6">FPGA_nRST</text>
<text x="402.4" y="235.6">7</text>
<text x="383.3" y="241.2">+5VBUS</text>
<text x="402.4" y="241.2">1</text>
<text x="321.3" y="250.4">Title</text>
<text x="332.5" y="253.2">HPSDR Mercury: Atlas Connector</text>
<text x="321.3" y="258.8">Size</text>
<text x="324.1" y="261.6">B</text>
<text x="332.5" y="258.8">Document Number</text>
<text x="332.5" y="261.6">20080121</text>
<text x="413.5" y="258.8">Rev</text>
<text x="415.8" y="262.1">B</text>
<text x="321.3" y="267.1">Date:</text>
<text x="335.9" y="267.1">Sunday, September 19, 2010</text>
<text x="377.2" y="267.1">Sheet</text>
<text x="391.2" y="267.1">3</text>
<text x="399.6" y="267.1">of</text>
<text x="407.9" y="267.1">8</text>
</g>
<g font-size="2.5" fill="#333">
<text x="135.5" y="96.1">1</text>
<text x="135.5" y="98.9">2</text>
<text x="99.2" y="191.1">I/O</text>
<text x="109.5" y="191.1">NC</text>
<text x="109.5" y="193.9">NC</text>
<text x="109.5" y="196.7">NC</text>
<text x="99.2" y="199.5">GND</text>
<text x="109.5" y="199.5">NC</text>
</g>
<g font-size="2.2">
<text x="177.2" y="104.3">-5VBUS</text>
<text x="177.2" y="109.9">+3.3VBUS</text>
<text x="178.8" y="119.4">D</text>
<text x="86.6" y="127.8">D</text>
<text x="103.4" y="127.8">D</text>
<text x="89.4" y="203.2">D</text>
<text x="374.4" y="222.8">D</text>
</g>
<g font-size="2">
<text x="44.7" y="2.1">5</text>
<text x="128.5" y="2.1">4</text>
<text x="212.4" y="2.1">3</text>
<text x="296.2" y="2.1">2</text>
<text x="380" y="2.1">1</text>
<text x=".7" y="37.8">D</text>
<text x="422.6" y="37.8">D</text>
<text x=".7" y="104.1">C</text>
<text x="422.6" y="104.1">C</text>
<text x=".7" y="170.5">B</text>
<text x="422.6" y="170.5">B</text>
<text x=".7" y="236.9">A</text>
<text x="422.6" y="236.9">A</text>
<text x="44.7" y="270.3">5</text>
<text x="128.5" y="270.3">4</text>
<text x="212.4" y="270.3">3</text>
<text x="296.2" y="270.3">2</text>
<text x="380" y="270.3">1</text>
</g>
</svg>
